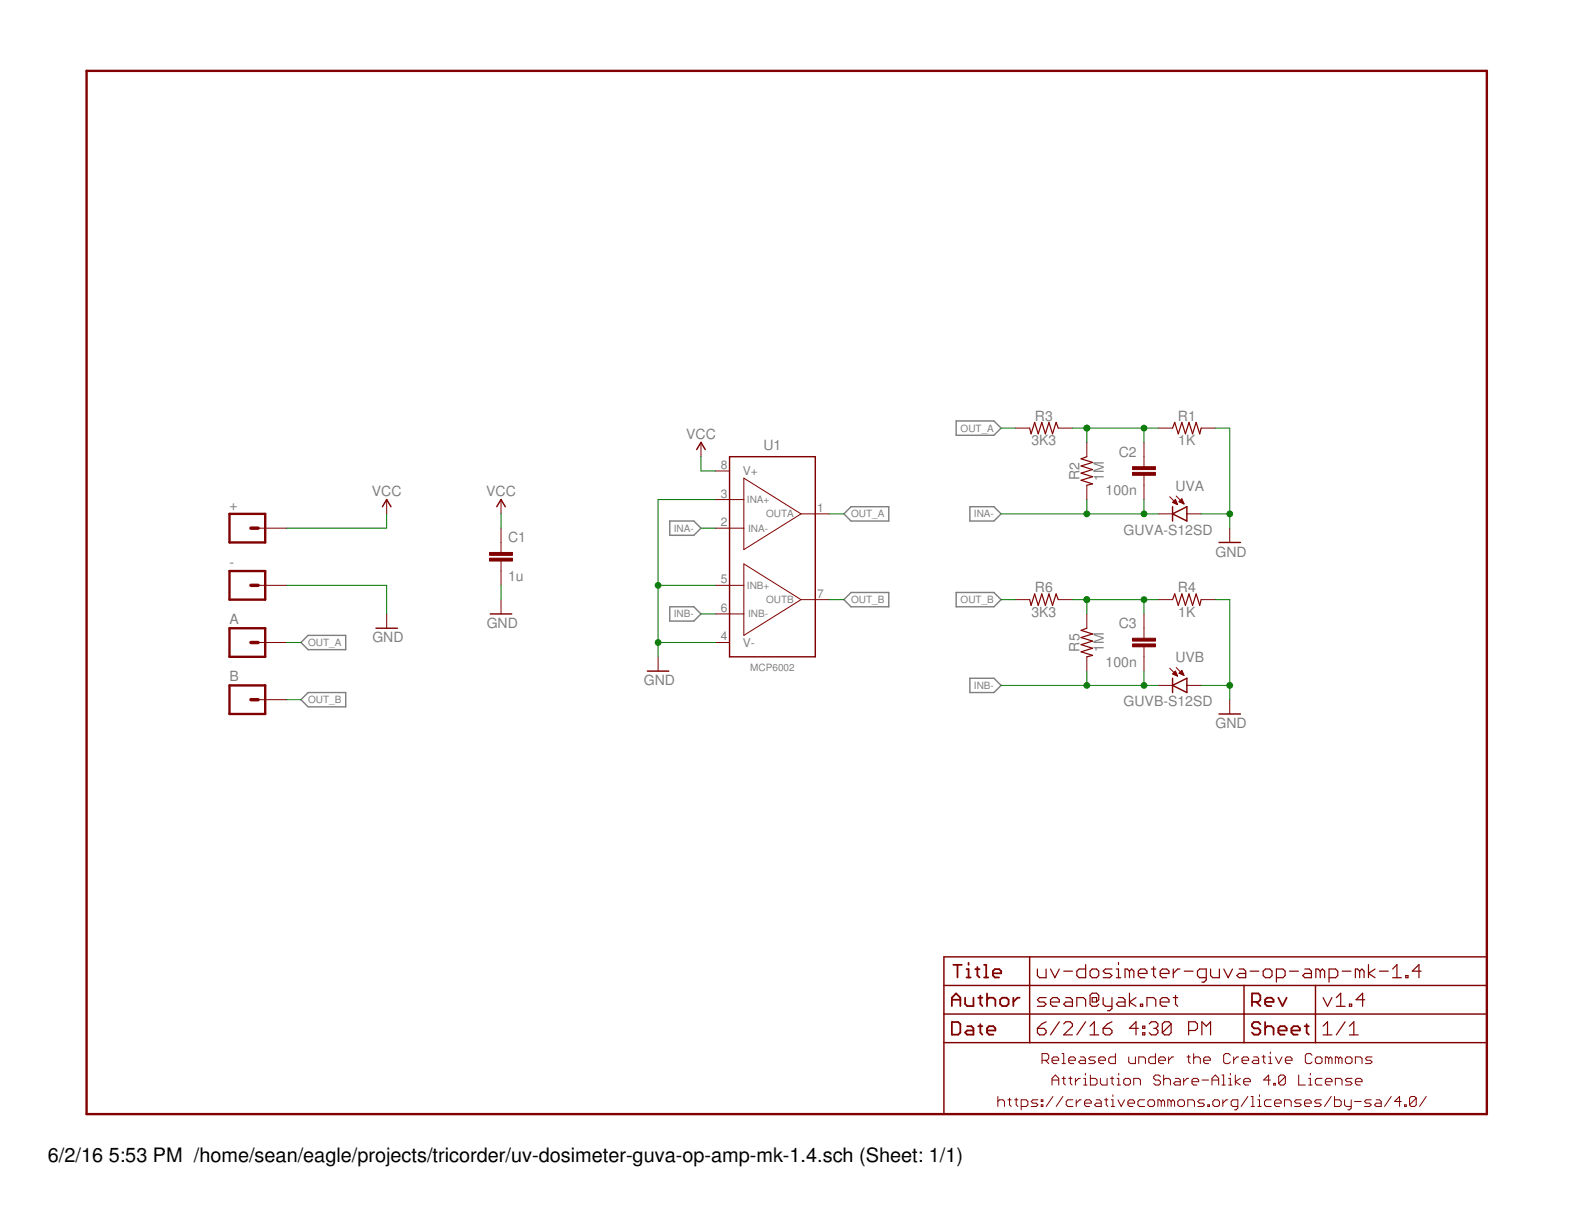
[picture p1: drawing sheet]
<svg xmlns="http://www.w3.org/2000/svg" width="279mm" height="216mm" viewBox="0 0 279 216" stroke-linecap="round" stroke-linejoin="round" font-family="sans-serif">
<path d="M169.9 74.8h6.8l1.2 1.3-1.2 1.2h-6.8zM119 92.6h4.3l1.3 1.3-1.3 1.2h-4.3zM150 91.3l1.3-1.3h6.7v2.6h-6.7zM172.4 90h4.3l1.2 1.3-1.2 1.3h-4.3zM53.5 114.2l1.3-1.3h6.6v2.5h-6.6zM119 107.8h4.3l1.3 1.3-1.3 1.3h-4.3zM150 106.6l1.3-1.3h6.7v2.5h-6.7zM169.9 105.3h6.8l1.2 1.3-1.2 1.2h-6.8zM53.5 124.3l1.3-1.2h6.6v2.5h-6.6zM172.4 120.5h4.3l1.2 1.3-1.2 1.3h-4.3z" fill="none" stroke="#808080" stroke-width=".25"/>
<path d="M15.4 12.6h248.9v185.4h-248.9zM40.8 91.3h6.3v5.1h-6.3zM40.8 101.5h6.3v5.1h-6.3zM40.8 111.6h6.3v5.1h-6.3zM40.8 121.8h6.3v5.1h-6.3z" fill="none" stroke="#800000" stroke-width=".42"/>
<g fill="none" stroke="#800000" stroke-width=".25">
<path d="M123.8 79.9l.8-1.3 .7 1.3M68 90l.7-1.2 .8 1.2M88.3 90l.7-1.2 .8 1.2M129.7 81.2h15.2v35.5h-15.2zM208.4 91.3l2.5-1.3v2.6zM208.4 90v2.6M216.7 96.4h3.8M66.8 111.6h3.8M87.1 109.1h3.9M115.1 119.3h3.8M208.4 120.5v2.6M208.4 121.8l2.5-1.3v2.6z"/>
<path d="M216.7 126.9h3.8M167.8 175.1h96.5M167.8 170h96.5v28h-96.5zM183 170v15.3M221.1 175.1v10.2M233.8 175.1v10.2M167.8 185.3h96.5M167.8 180.2h96.5"/>
</g>
<g fill="none" stroke="#800000" stroke-width=".32">
<path d="M169.2 178.8v-1.5l.7-.8 .8 .8v1.5M169.2 177.7h1.5M169.4 171.4h1.5M170.2 171.4v2.3M171.5 177.3v1.1l.4 .4h1.1v-1.5M171.8 172.2h.3v1.5M171.8 173.7h.7M172.1 171.1v.3M173.3 172.2h.8M173.7 171.8v1.5l.4 .4M173.9 177.3h.7M174.2 176.9v1.5l.4 .4"/>
<path d="M174.9 171.4h.4v2.3M174.9 173.7h.7M175.4 176.5v2.3M175.4 177.7l.4-.4h.8l.3 .4v1.1M176.5 173h1.4v-.4l-.3-.4h-.8l-.3 .4v.7l.3 .4h.8M177.8 177.7l.3-.4h.8l.4 .4v.7l-.4 .4h-.8l-.3-.4zM180.1 177.3v1.5M181.2 177.3h-.4l-.7 .7M222.5 178h1.1l.4-.3v-.8l-.4-.4h-1.1v2.3M223.3 178l.7 .8M224.9 178h1.5v-.3l-.4-.4h-.8l-.3 .4v.7l.3 .4h.8M227.2 177.3l.7 1.5 .8-1.5"/>
<path d="M169.2 181.6h1.1l.4 .4v1.5l-.4 .4h-1.1zM171.9 182.4h.8l.3 .3v1.2h-1.1l-.4-.4 .4-.4h1.1M173.9 182.4h.7M174.2 182v1.5l.4 .4M175.4 183.1h1.5v-.4l-.3-.3h-.8l-.4 .3v.8l.4 .4h.8M224 182l-.4-.4h-.7l-.4 .4v.4l.4 .3h.7l.4 .4v.4l-.4 .4h-.7l-.4-.4M224.9 182.7l.3-.3h.8l.4 .3v1.2M224.9 181.6v2.3M227.2 183.1h1.5v-.4l-.4-.3h-.7l-.4 .3v.8l.4 .4h.7M229.5 183.1h1.5v-.4l-.3-.3h-.8l-.4 .3v.8l.4 .4h.8M231.9 182.4h.7M232.2 182v1.5l.4 .4"/>
</g>
<g fill="none" stroke="#800000" stroke-width=".21">
<path d="M183 76.1l.3 1 .6-2 .6 2 .7-2 .6 2 .6-2 .7 2 .6-2 .4 1M208.4 76.1l.4-1 .6 2 .7-2 .6 2 .6-2 .7 2 .6-2 .6 2 .3-1M193.2 81.2l-1 .3 2 .7-2 .6 2 .6-2 .7 2 .6-2 .6 2 .7-1 .2M183 106.6l.3 1 .6-2.1 .6 2.1 .7-2.1 .6 2.1 .6-2.1 .7 2.1 .6-2.1 .4 1.1M193.2 111.6l-1 .4 2 .6-2 .7 2 .6-2 .7 2 .6-2 .6 2 .7-1 .2M208.4 106.6l.4-1.1 .6 2.1 .7-2.1 .6 2.1 .6-2.1 .7 2.1 .6-2.1 .6 2.1 .3-1M184.4 172.2v1.2l.4 .3h1.1v-1.5M185.9 177.3h-1.1l-.4 .4 .4 .4h.7l.4 .3-.4 .4h-1.1M186.7 172.2l.8 1.5 .8-1.5M186.7 178.1h1.6v-.4l-.4-.4h-.8l-.4 .4v.7l.4 .4h.8M189.1 172.6h1.5M189.4 177.3h.8l.4 .4v1.1h-1.2l-.3-.4 .3-.3h1.2"/>
<path d="M191.4 178.8v-1.5h1.2l.4 .4v1.1M193 171.4v2.3h-1.2l-.4-.3v-.8l.4-.4h1.2M193.7 172.6l.4-.4h.8l.4 .4v.8l-.4 .3h-.8l-.4-.3zM194.1 177.3h.8v.8h-.8zM194.9 178.1l.4-.4v-.8l-.4-.4h-.8l-.4 .4v1.5l.4 .4h.8l.4-.4M196.1 177.3v1.1l.4 .4h1.1M197.6 177.3v1.9l-.4 .4h-.4M197.6 172.2h-1.1l-.4 .4 .4 .4h.7l.4 .4-.4 .3h-1.1M198.4 173.7h.8M198.4 172.2h.4v1.5M198.8 171v.4M198.8 177.3h.8l.4 .4v1.1h-1.2l-.4-.4 .4-.3h1.2"/>
<path d="M200.7 172.6l-.3-.4h-.4v1.5M200.7 172.6v1.1M200.7 176.5v2.3M200.7 172.6l.4-.4 .4 .4v1.1M201.9 177.3l-1.2 .8 1.2 .7M202.3 173h1.6v-.4l-.4-.4h-.8l-.4 .4v.8l.4 .3h.8M202.7 178.4h.4v.4h-.4zM203.9 178.8v-1.5h1.1l.4 .4v1.1M204.6 172.2h.8M205 171.8v1.6l.4 .3M206.2 173h1.6v-.4l-.4-.4h-.8l-.4 .4v.8l.4 .3h.8M206.2 178.1h1.6v-.4l-.4-.4h-.8l-.4 .4v.7l.4 .4h.8"/>
<path d="M208.5 172.2v1.5M208.5 177.3h.8M208.9 176.9v1.5l.4 .4M209.7 172.2h-.4l-.8 .8M210.5 172.6h1.5M214.4 173.7h-1.2l-.4-.3v-.8l.4-.4h1.2v1.9l-.4 .4h-.4M215.2 172.2v1.2l.4 .3h1.1v-1.5M217.5 172.2l.8 1.5 .8-1.5M220.2 172.2h.8l.4 .4v1.1h-1.2l-.4-.3 .4-.4h1.2M222.2 172.6h1.5M224.5 172.6l.4-.4h.8l.4 .4v.8l-.4 .3h-.8l-.4-.3zM226.9 173.7h1.1l.4-.3v-.8l-.4-.4h-1.1v2.3"/>
<path d="M229.2 172.6h1.6M231.9 172.2h.8l.4 .4v1.1h-1.2l-.4-.3 .4-.4h1.2M234.7 172.6l-.4-.4h-.4v1.5M234.7 172.6v1.1M234.7 172.6l.3-.4 .4 .4v1.1M235.2 177.3l.7 1.5 .8-1.5M236.2 173.7h1.2l.4-.3v-.8l-.4-.4h-1.2v2.3M237.5 178.8h1.6M237.5 177.3l.8-.8v2.3M238.5 172.6h1.6M239.8 178.4h.4v.4h-.4zM241.7 172.6l-.4-.4h-.4v1.5"/>
<path d="M241.7 172.6v1.1M241.7 172.6l.4-.4 .3 .4v1.1M242.6 177.7h-1.6l1.2-1.2v2.3M243.2 171.4v2.3M244.4 172.2l-1.2 .8 1.2 .7M245.2 172.6h1.5M247.5 173.7h1.6M247.5 172.2l.8-.8v2.3M249.9 173.4h.4v.3h-.4zM252.6 172.6h-1.6l1.2-1.2v2.3M184.4 182.7h1.1l.4 .4v.4l-.4 .4h-.7l-.4-.4zM185.9 181.6l-.7 .3-.8 .8"/>
<path d="M188.3 181.6l-1.6 2.3M189.1 181.9l.3-.3h.8l.4 .3v.5l-1.5 1.5h1.5M193 181.6l-1.6 2.3M193.7 183.9h1.6M193.7 182.4l.8-.8v2.3M196.1 182.7h1.1l.4 .4v.4l-.4 .4h-.7l-.4-.4zM197.6 181.6l-.8 .3-.7 .8M202.3 182.7h-1.6l1.2-1.1v2.3M203.1 183.5h.4v.4h-.4zM203.1 182.4h.4v.3h-.4zM204.3 181.9l.3-.3h.8l.4 .3v.5l-.4 .3M205 182.7h.4"/>
<path d="M205.4 182.7l.4 .4v.4l-.4 .4h-.8l-.3-.4M208.2 181.9v1.6l-.4 .4h-.8l-.4-.4M208.2 181.9l-.4-.3h-.8l-.4 .3v1.6M208.2 181.9l-1.6 1.6M211.3 183.1h1.1l.4-.4v-.8l-.4-.3h-1.1v2.3M213.6 183.9v-2.3l.8 .8 .8-.8v2.3M235.2 183.9h1.5M235.2 182.4l.7-.8v2.3M239.1 181.6l-1.6 2.3M239.8 183.9h1.6M239.8 182.4l.8-.8v2.3"/>
</g>
<g fill="none" stroke="#800000" stroke-width=".18">
<path d="M124.6 78.6v2.6M180.5 76.1h2.5M188.1 76.1h2.5M193.2 78.6v2.6M203.3 78.6v4.6M205.9 76.1h2.5M213.5 76.1h2.5M45.9 93.9h5M68.7 88.8v2.5M89 88.8v2.5M89 93.9v4.5M89 99.4v4.6"/>
<path d="M127.1 93.9h5.1M127.1 88.8h5.1M127.1 83.7h2.6M132.2 85l10.2 6.3-10.2 6.4zM142.4 91.3h5M193.2 86.2v2.6M203.3 84.2v4.6M205.9 91.3h2.5M207.9 88.3l1.4 1.4M208.4 89.3l.5-.5 .4 .9zM208.4 89.3h.7M208.5 89.2h.6"/>
<path d="M208.6 89h.4M208.7 89.4h.5M208.7 88.9h.3M208.9 88.8h.1M209 89.5h.2M209 88.1l1.4 1.4M209.3 89.6h.1M209.5 89.2l.6-.6 .3 .9zM209.6 89.2h.7M209.7 89h.5M209.8 88.9h.4M209.9 89.3h.4"/>
<path d="M209.9 88.8h.2M210 88.7h.1M210.1 89.4h.3M210.4 89.5h.1M210.9 91.3h2.6M218.6 93.9v2.5M45.9 104h5M45.9 114.2h5M68.7 109.1v2.5M89 106.6v2.5M117 116.7v2.6M127.1 104h5.1"/>
<path d="M127.1 114.2h2.6M127.1 109.1h5.1M132.2 100.2l10.2 6.4-10.2 6.3zM142.4 106.6h5M180.5 106.6h2.5M188.1 106.6h2.5M193.2 109.1v2.5M193.2 116.7v2.6M203.3 109.1v4.6M203.3 114.7v4.6M205.9 106.6h2.5M207.9 118.7l1.4 1.4"/>
<path d="M208.4 119.8l.5-.5 .4 .8zM208.5 119.7h.6M208.5 119.8h.6M208.6 119.6h.4M208.7 119.4h.3M208.8 119.9h.4M208.8 119.3h.1M209 118.6l1.4 1.4M209.6 119.6h.6M209.7 119.7h.6M209.7 119.4h.5M209.8 119.3h.3"/>
<path d="M210 119.8h.4M210 119.2h.1M210.1 119.1l.3 .9-.9-.4zM210.2 119.9h.2M213.5 106.6h2.5M45.9 124.3h5M205.9 121.8h2.5M209.1 120.1h.2M210.9 121.8h2.6M218.6 124.3v2.6M177.4 194.8v1.8M177.4 195.7l.3-.3h.5l.3 .3v.9"/>
<path d="M179.1 195.4h.6M179.4 195.1v1.2l.3 .3M180.3 195.4h.6M180.6 195.1v1.2l.3 .3M181.5 196.6h.9l.3-.3v-.6l-.3-.3h-.9v1.8M184.5 195.4h-.9l-.3 .3 .3 .3h.6l.3 .3-.3 .3h-.9M185.1 195.4h.3v.3h-.3zM185.1 196.3h.3v.3h-.3zM185.2 188.4h.9l.3-.3v-.6l-.3-.3h-.9v1.8M185.8 188.4l.6 .6M187 188.4h1.2v-.3l-.3-.3h-.6l-.3 .3v.6l.3 .3h.6M187 192.8v-1.2l.6-.6 .6 .6v1.2"/>
<path d="M187 191.9h1.2M187.1 194.8l-1.2 1.8M188.8 187.2h.3v1.8M188.8 189h.6M188.8 191.6h.6M188.9 194.8l-1.2 1.8M189.1 191.3v1.2l.3 .3M189.9 188.4h1.2v-.3l-.3-.3h-.6l-.3 .3v.6l.3 .3h.6M189.9 191.6h.6M190.2 191.3v1.2l.3 .3M190.7 195.4h-.9l-.3 .3v.6l.3 .3h.9M191.1 191.6v1.2"/>
<path d="M191.3 195.4v1.2M192 187.8h.6l.3 .3v.9h-.9l-.3-.3 .3-.3h.9M192 191.6h-.3l-.6 .6M192.2 195.4h-.3l-.6 .6M192.6 191.6h.3v1.2M192.6 192.8h.6M192.8 196h1.2v-.3l-.3-.3h-.6l-.3 .3v.6l.3 .3h.6M192.9 190.7v.3M193.8 191v1.8h.9l.3-.3v-.6l-.3-.3h-.9M194.7 187.8h-.9l-.3 .3 .3 .3h.6l.3 .3-.3 .3h-.9M194.8 195.4h.6l.3 .3v.9h-.9l-.3-.3 .3-.3h.9M195.3 188.4h1.2v-.3l-.3-.3h-.6l-.3 .3v.6l.3 .3h.6"/>
<path d="M195.6 191.6v.9l.3 .3h.9v-1.2M196.3 195.4h.6M196.6 195.1v1.2l.3 .3M197.4 191.6h.6M197.5 195.4h.3v1.2M197.5 196.6h.6M197.7 191.3v1.2l.3 .3M197.8 194.5v.3M198.2 187.2v1.8h-.8l-.3-.3v-.6l.3-.3h.8M198.5 191.6h.3v1.2M198.5 192.8h.6M198.7 195.4l.6 1.2 .6-1.2"/>
<path d="M198.8 190.7v.3M200 191.6h.6l.3 .3v.6l-.3 .3h-.6l-.3-.3v-.6zM200.5 196h1.2v-.3l-.3-.3h-.6l-.3 .3v.6l.3 .3h.6M200.6 187.8v.9l.3 .3h.9v-1.2M201.5 192.8v-1.2h.9l.3 .3v.9M202.4 189v-1.2h.9l.3 .3v.9M203.4 195.4h-.9l-.3 .3v.6l.3 .3h.9M204.3 195.4h.6l.3 .3v.6l-.3 .3h-.6l-.3-.3v-.6zM205.4 187.2v1.8h-.9l-.3-.3v-.6l.3-.3h.9M205.9 188.4h1.2v-.3l-.3-.3h-.6l-.3 .3v.6l.3 .3h.6M206.2 191.3l-.2-.3h-.6l-.3 .3v.3l.3 .3h.6l.2 .3v.3l-.2 .3h-.6l-.3-.3M206.4 195.7l-.3-.3h-.3v1.2"/>
<path d="M206.4 195.7v.9M206.4 195.7l.3-.3 .3 .3v.9M206.8 191.9l.3-.3h.6l.3 .3v.9M206.8 191v1.8M207.7 187.8v1.2M208.2 195.7l-.3-.3h-.3v1.2M208.2 195.7v.9M208.2 195.7l.2-.3 .4 .3v.9M208.6 187.8h-.3l-.6 .6M208.9 191.6h.6l.3 .3v.9h-.9l-.3-.3 .3-.3h.9M209.6 195.4h.6l.3 .3v.6l-.3 .3h-.6l-.3-.3v-.6zM210.4 191.6v1.2"/>
<path d="M211 187.8h.6M211.1 196.6v-1.2h.9l.3 .3v.9M211.3 187.5v1.2l.3 .3M211.3 191.6h-.3l-.6 .6M211.9 192.2h1.1v-.3l-.3-.3h-.5l-.3 .3v.6l.3 .3h.5M212.2 188.1l.2-.3h.6l.3 .3v.9M212.2 187.2v1.8M213.6 191.9h1.2M213.9 188.4h1.2v-.3l-.3-.3h-.6l-.3 .3v.6l.3 .3h.6M214.1 195.4h-.9l-.3 .3 .3 .3h.6l.3 .3-.3 .3h-.9M214.7 196.3h.3v.3h-.3zM215.4 191.9h1.2"/>
<path d="M215.4 192.8v-1.2l.6-.6 .6 .6v1.2M215.9 195.4h.6l.2 .3v.6l-.2 .3h-.6l-.3-.3v-.6zM217.2 191h.3v1.8M217.2 192.8h.6M217.3 195.4v1.2M218.2 195.4h-.3l-.6 .6M218.4 191.6h.3v1.2M218.4 192.8h.6M218.7 187.5l-.3-.3h-.6l-.3 .3v1.2l.3 .3h.6l.3-.3M218.7 190.7v.3M219.3 187.8v1.2M219.6 191v1.8"/>
<path d="M220 196.6h-.9l-.3-.3v-.6l.3-.3h.9v1.5l-.3 .3h-.3M220.2 187.8h-.3l-.6 .6M220.5 191.6l-.9 .6 .9 .6M220.7 188.4h1.2v-.3l-.3-.3h-.6l-.3 .3v.6l.3 .3h.6M221 192.2h1.2v-.3l-.3-.3h-.6l-.3 .3v.6l.3 .3h.6M221.8 194.8l-1.2 1.8M222.4 196.6h.6M222.4 194.8h.3v1.8M222.8 187.8h.6l.3 .3v.9h-.9l-.3-.3 .3-.3h.9M223.6 195.4h.3v1.2M223.6 196.6h.6M223.9 194.5v.3"/>
<path d="M224.3 187.8h.6M224.6 187.5v1.2l.3 .3M225.5 189h.6M225.5 187.8h.3v1.2M225.8 186.9v.3M225.8 191.9h-1.2l.9-.9v1.8M225.9 195.4h-.9l-.3 .3v.6l.3 .3h.9M226.4 192.5h.3v.3h-.3zM226.5 196h1.2v-.3l-.3-.3h-.6l-.3 .3v.6l.3 .3h.6M226.7 187.8l.6 1.2 .6-1.2M228.3 196.6v-1.2h.9l.3 .3v.9M228.5 188.4h1.1v-.3l-.3-.3h-.6l-.2 .3v.6l.2 .3h.6"/>
<path d="M228.5 191.3v1.2l-.3 .3h-.6l-.3-.3M228.5 191.3l-.3-.3h-.6l-.3 .3v1.2M228.5 191.3l-1.2 1.2M230.8 191v1.8h1.2M231.3 195.4h-.9l-.3 .3 .3 .3h.6l.3 .3-.3 .3h-.9M231.9 196h1.1v-.3l-.3-.3h-.5l-.3 .3v.6l.3 .3h.5M232.6 191.6h.3v1.2M232.6 192.8h.6M232.9 190.7v.3M233.2 187.5l-.3-.3h-.6l-.3 .3v1.2l.3 .3h.6l.3-.3M233.8 188.1l.3-.3h.6l.3 .3v.6l-.3 .3h-.6l-.3-.3zM234.8 195.4h-.9l-.3 .3 .3 .3h.6l.3 .3-.3 .3h-.9"/>
<path d="M235 191.6h-.9l-.3 .3v.6l.3 .3h.9M235.6 192.2h1.1v-.3l-.2-.3h-.6l-.3 .3v.6l.3 .3h.6M236.2 188.1l-.3-.3h-.3v1.2M236.2 188.1v.9M236.2 188.1l.3-.3 .2 .3v.9M236.6 194.8l-1.2 1.8M237.2 194.8v1.8h.9l.3-.3v-.6l-.3-.3h-.9M237.3 192.8v-1.2h.9l.3 .3v.9M237.9 188.1l-.3-.3h-.3v1.2M237.9 188.1v.9M237.9 188.1l.3-.3 .3 .3v.9M239 195.4v.9l.3 .3h.9"/>
<path d="M239.1 188.1l.3-.3h.6l.3 .3v.6l-.3 .3h-.6l-.3-.3zM240.2 195.4v1.5l-.3 .3h-.3M240.3 191.6h-.9l-.3 .3 .3 .3h.6l.3 .3-.3 .3h-.9M240.7 195.7h1.2M240.9 189v-1.2h.9l.3 .3v.9M240.9 192.2h1.2v-.3l-.3-.3h-.6l-.3 .3v.6l.3 .3h.6M243.7 195.4h-.9l-.3 .3 .3 .3h.6l.3 .3-.3 .3h-.9M243.9 187.8h-.9l-.3 .3 .3 .3h.6l.3 .3-.3 .3h-.9M244.6 195.4h.6l.3 .3v.9h-.9l-.3-.3 .3-.3h.9M247.3 194.8l-1.2 1.8M249 195.7h-1.1l.9-.9v1.8M249.6 196.3h.3v.3h-.3z"/>
<path d="M251.7 195.1v1.2l-.3 .3h-.6l-.3-.3M251.7 195.1l-.3-.3h-.6l-.3 .3v1.2M251.7 195.1l-1.2 1.2M253.5 194.8l-1.2 1.8"/>
</g>
<g fill="#800000" stroke="#800000" stroke-width=".18">
<path d="M87 99.2h4.1v.5h-4.1z"/>
<path d="M87 98.2h4.1v.5h-4.1z"/>
<path d="M201.3 83.9h4.1v.6h-4.1z"/>
<path d="M201.3 82.9h4.1v.5h-4.1z"/>
<path d="M201.3 114.4h4.1v.5h-4.1z"/>
<path d="M201.3 113.4h4.1v.5h-4.1z"/>
</g>
<path d="M44.6 93.9h1.3M44.6 104h1.3M44.6 114.2h1.3M44.6 124.3h1.3" fill="none" stroke="#800000" stroke-width=".61"/>
<g fill="none" stroke="#008000" stroke-width=".18">
<path d="M177.9 76.1h2.6M190.6 76.1h15.3M193.2 76.1v2.5M203.3 76.1v2.5M216 76.1h2.6v17.8M68.7 91.3v2.6h-17.8M89 91.3v2.6M124.6 93.9h2.5M124.6 81.2v2.5h2.5M127.1 88.8h-10.1v27.9M147.4 91.3h2.6M177.9 91.3h28"/>
<path d="M193.2 88.8v2.5M203.3 88.8v2.5M213.5 91.3h5.1M50.9 104h17.8v5.1M50.9 114.2h2.6M89 104v2.6M117 104h10.1M117 114.2h10.1M124.6 109.1h2.5M147.4 106.6h2.6M177.9 106.6h2.6M190.6 106.6h15.3"/>
<path d="M193.2 106.6v2.5M193.2 119.3v2.5M203.3 106.6v2.5M203.3 119.3v2.5M216 106.6h2.6v17.7M50.9 124.3h2.6M177.9 121.8h28M213.5 121.8h5.1"/>
</g>
<g fill="#008000" stroke="#008000" stroke-width=".18">
<circle cx="218.6" cy="91.3" r=".51"/>
<circle cx="218.6" cy="121.8" r=".51"/>
<circle cx="117" cy="114.2" r=".51"/>
<circle cx="117" cy="104" r=".51"/>
<circle cx="193.2" cy="76.1" r=".51"/>
<circle cx="203.3" cy="76.1" r=".51"/>
<circle cx="193.2" cy="106.6" r=".51"/>
<circle cx="203.3" cy="106.6" r=".51"/>
<circle cx="203.3" cy="91.3" r=".51"/>
<circle cx="193.2" cy="91.3" r=".51"/>
<circle cx="203.3" cy="121.8" r=".51"/>
<circle cx="193.2" cy="121.8" r=".51"/>
</g>
<g font-size="3.5">
<text x="8.5" y="206.4">6/2/16</text>
<text x="19.3" y="206.4">5:53 PM /home/sean/eagle/projects/tricorder/uv-dosimeter-guva-op-amp-mk-1.4.sch (Sheet: 1/1)</text>
</g>
<g font-size="2.5" fill="#808080">
<text x="122" y="78">VCC</text>
<text x="183.9" y="74.8">R3</text>
<text x="209.4" y="74.8">R1</text>
<text x="135.7" y="79.9">U1</text>
<text x="183.3" y="79.1">3K3</text>
<text x="198.9" y="81.2">C2</text>
<text x="209.4" y="79.1">1K</text>
<text x="66.1" y="88.1">VCC</text>
<text x="86.4" y="88.1">VCC</text>
<text x="191.9" y="85.3" transform="rotate(-90 191.9 85.3)">R2</text>
<text x="196.2" y="85.4" transform="rotate(-90 196.2 85.4)">1M</text>
<text x="196.5" y="88">100n</text>
<text x="208.9" y="87.2">UVA</text>
<text x="40.8" y="90.5">+</text>
<text x="199.7" y="95">GUVA-S12SD</text>
<text x="40.8" y="100.7">-</text>
<text x="90.3" y="96.4">C1</text>
<text x="216" y="98.9">GND</text>
<text x="90.3" y="103.2">1u</text>
<text x="183.9" y="105.3">R6</text>
<text x="209.4" y="105.3">R4</text>
<text x="40.8" y="110.9">A</text>
<text x="86.5" y="111.6">GND</text>
<text x="183.3" y="109.6">3K3</text>
<text x="198.9" y="111.6">C3</text>
<text x="209.4" y="109.6">1K</text>
<text x="66.2" y="114.2">GND</text>
<text x="191.9" y="115.8" transform="rotate(-90 191.9 115.8)">R5</text>
<text x="196.2" y="115.9" transform="rotate(-90 196.2 115.9)">1M</text>
<text x="196.5" y="118.5">100n</text>
<text x="208.9" y="117.7">UVB</text>
<text x="40.8" y="121">B</text>
<text x="114.4" y="121.8">GND</text>
<text x="199.7" y="125.5">GUVB-S12SD</text>
<text x="216" y="129.4">GND</text>
</g>
<g font-size="2.1" fill="#808080">
<text x="128.1" y="83.3">8</text>
<text x="128.1" y="88.4">3</text>
<text x="132" y="84.5">V+</text>
<text x="128.1" y="93.5">2</text>
<text x="145.3" y="91">1</text>
<text x="128.1" y="103.7">5</text>
<text x="145.3" y="106.2">7</text>
<text x="128.1" y="108.7">6</text>
<text x="128.1" y="113.8">4</text>
<text x="132" y="114.9">V-</text>
</g>
<g font-size="1.8" fill="#808080">
<text x="170.7" y="76.7">OUT_A</text>
<text x="132.8" y="89.4">INA+</text>
<text x="119.8" y="94.5">INA-</text>
<text x="133" y="94.5">INA-</text>
<text x="136.2" y="91.9">OUTA</text>
<text x="151.3" y="91.9">OUT_A</text>
<text x="173.1" y="91.9">INA-</text>
<text x="132.8" y="104.6">INB+</text>
<text x="136.2" y="107.2">OUTB</text>
<text x="151.3" y="107.2">OUT_B</text>
<text x="170.7" y="107.2">OUT_B</text>
<text x="119.8" y="109.7">INB-</text>
<text x="133" y="109.7">INB-</text>
<text x="54.8" y="114.8">OUT_A</text>
<text x="133.4" y="119.2">MCP6002</text>
<text x="54.8" y="125">OUT_B</text>
<text x="173.1" y="122.4">INB-</text>
</g>
</svg>
